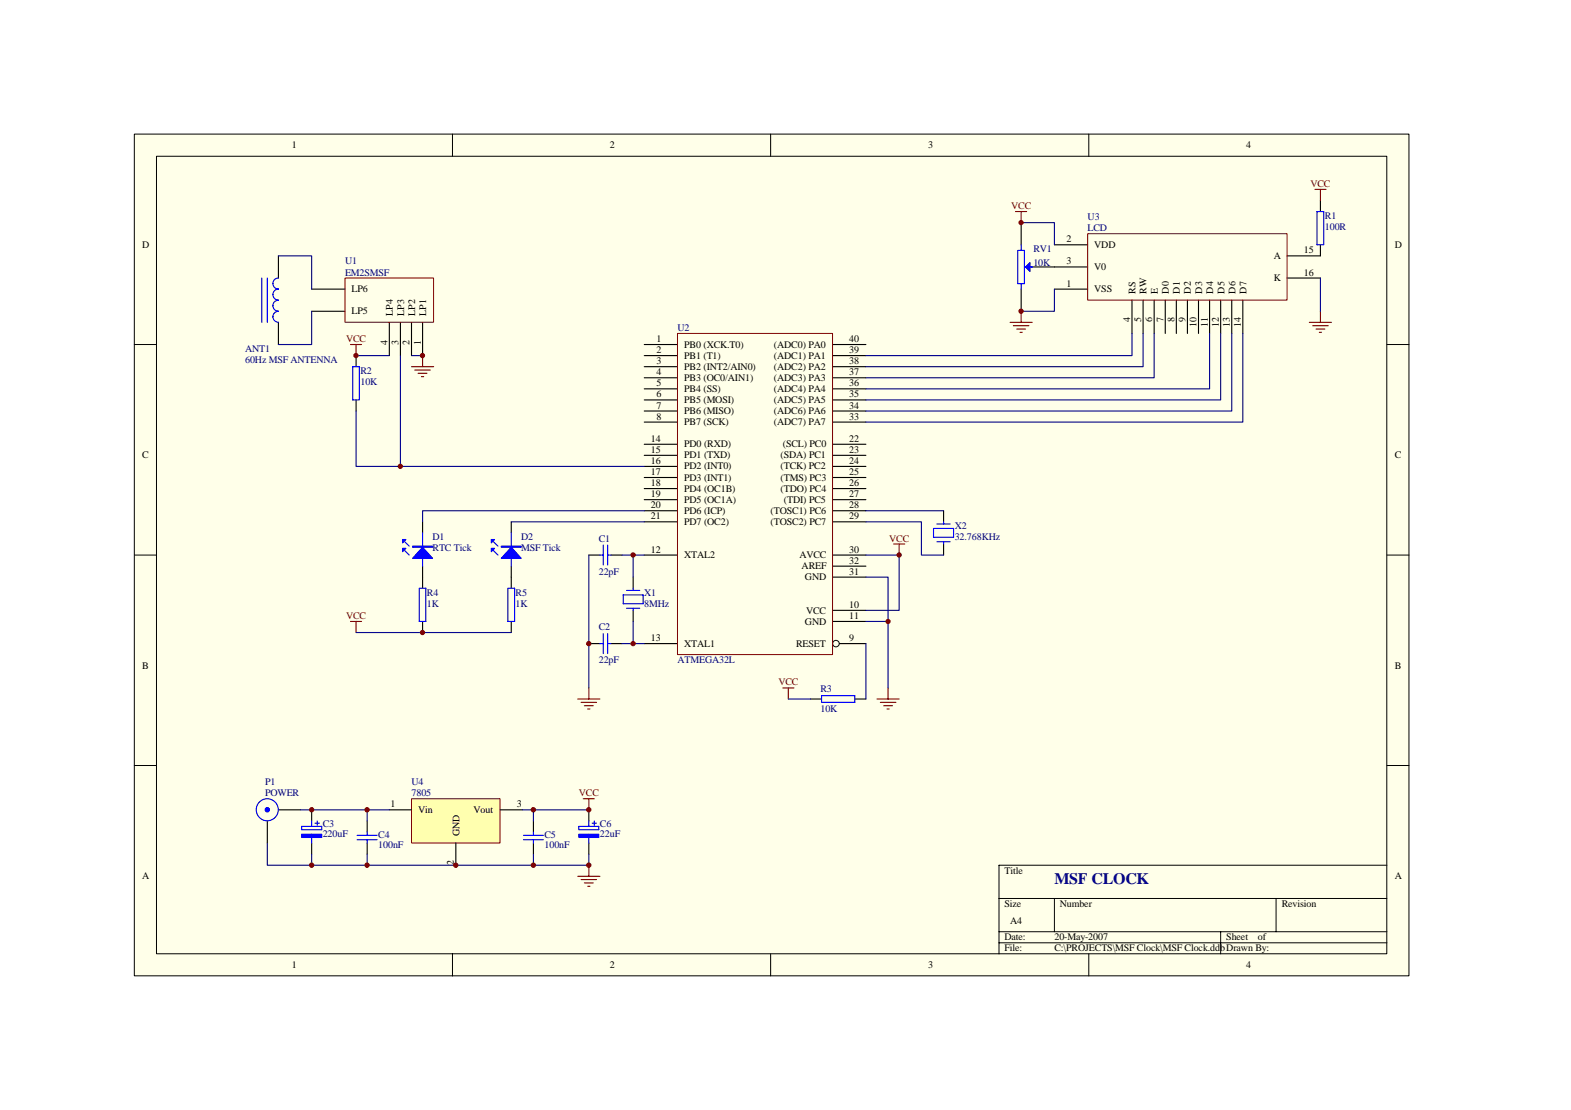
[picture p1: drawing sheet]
<svg xmlns="http://www.w3.org/2000/svg" width="297mm" height="210mm" viewBox="0 0 297 210" stroke-linecap="round" stroke-linejoin="round" font-family="sans-serif">
<path d="M25.4 25.4h241v159.1h-241z" fill="#ffffe9"/>
<g fill="none" stroke="#000" stroke-width=".19">
<path d="M25.4 25.4h241v159.1h-241zM29.6 29.5h232.6v150.9h-232.6zM85.6 25.4v4.1M145.7 25.4v4.1M205.9 25.4v4.1M25.4 65.2h4.2M262.2 65.2h4.2M25.4 105h4.2M262.2 105h4.2M25.4 144.8h4.2M262.2 144.8h4.2M188.9 169.9h73.3"/>
<path d="M188.9 176.2h73.3M188.9 178.3h73.3M199.4 169.9v6.3M230.8 176.2v4.2M241.3 169.9v6.3M262.2 163.6h-73.3v16.8M85.6 180.4v4.2M145.7 180.4v4.2M205.9 180.4v4.2"/>
<circle cx="158.1" cy="121.7" r=".62"/>
</g>
<g fill="none" stroke="#000" stroke-width=".21">
<path d="M249.7 37.9v2.1M52.6 48.4v4.2M58.9 54.7h6.3M58.9 58.9h6.3M193.1 42.1v4.2M193.1 54.7v4.2M195.2 50.5h10.5M199.4 46.3h6.3M199.4 54.7h6.3M214 56.8v6.3M216.1 56.8v6.3M218.2 56.8v6.3"/>
<path d="M220.3 56.8v6.3M222.4 56.8v6.3M224.5 56.8v6.3M226.6 56.8v6.3M228.7 56.8v6.3M230.8 56.8v6.3M232.9 56.8v6.3M235 56.8v6.3M243.4 52.6h6.3M249.7 46.3v2.1h-6.3M52.6 61v4.2M67.3 67.2v2.1"/>
<path d="M67.3 75.6v2.1M73.6 61v6.2M75.7 61v6.2M77.8 61v6.2M79.9 61v6.2M121.8 65.2h6.3M121.8 67.2h6.3M121.8 69.3h6.3M121.8 71.4h6.3M121.8 73.5h6.3M121.8 75.6h6.3M121.8 77.7h6.3"/>
<path d="M121.8 79.8h6.3M157.4 65.2h6.3M157.4 67.2h6.3M157.4 69.3h6.3M157.4 71.4h6.3M157.4 73.5h6.3M157.4 75.6h6.3M157.4 77.7h6.3M157.4 79.8h6.3M121.8 84h6.3M121.8 86.1h6.3M121.8 88.2h6.3"/>
<path d="M121.8 90.3h6.3M121.8 92.4h6.3M121.8 94.5h6.3M121.8 96.6h6.3M121.8 98.7h6.3M157.4 84h6.3M157.4 86.1h6.3M157.4 88.2h6.3M157.4 90.3h6.3M157.4 92.4h6.3M157.4 94.5h6.3M157.4 96.6h6.3"/>
<path d="M157.4 98.7h6.3M178.4 96.6v2.1M111.3 105h2.1M115.5 105h2.1M119.7 109.1v2.1M119.7 115.4v2.1M121.8 105h6.3M157.4 105h6.3M157.4 107.1h6.3M157.4 109.1h6.3M157.4 115.4h6.3M157.4 117.5h6.3"/>
<path d="M178.4 102.9v2.1M111.3 121.7h2.1M115.5 121.7h2.1M121.8 121.7h6.3M153.2 132.2h2.1M158.7 121.7h5M161.6 132.2h2.1"/>
</g>
<path d="M65.2 52.6h16.8v8.3h-16.8zM205.7 44.2h37.6v12.5h-37.6zM128.1 63.1h29.3v60.7h-29.3z" fill="none" stroke="#800000" stroke-width=".19"/>
<g fill="none" stroke="#00f" stroke-width=".21">
<path d="M49.5 52.6v8.4M50.5 52.6v8.4M52.6 54.7a1.05 1.05 0 0 0-1 1 1.05 1.05 0 0 0 1 1.1 1.05 1.05 0 0 0-1 1 1.05 1.05 0 0 0 1 1.1 1.04 1.04 0 0 0-1 1 1.04 1.04 0 0 0 1 1M52.6 52.6a1.04 1.04 0 0 0-1 1 1.04 1.04 0 0 0 1 1.1M192.4 47.3h1.3v6.3h-1.3zM193.1 46.3v1M193.1 53.6v1.1M193.7 50.5h1.5M249 40h1.3v6.3h-1.3zM66.7 69.3h1.2v6.3h-1.2zM176.5 99.9h3.8v1.7h-3.8zM177.1 99.1h2.6"/>
<path d="M178.4 98.7v.4M113.4 105h.7M114.1 103.1v3.7M114.1 119.8v3.8M114.9 105h.6M114.9 103.1v3.7M114.9 119.8v3.8M117.8 112.5h3.8v1.7h-3.8zM118.5 111.7h2.5M118.5 115h2.5M119.7 111.2v.5M119.7 115v.4"/>
<path d="M177.1 102.4h2.6M178.4 102.4v.5M113.4 121.7h.7M114.9 121.7h.6M155.3 131.6h6.3v1.2h-6.3z"/>
</g>
<path d="M193.9 50.5l.9-.8v1.6z" fill="#00f" stroke="#00f" stroke-width=".21"/>
<g fill="none" stroke="#800000" stroke-width=".21">
<path d="M248.6 35.8h2.1M249.7 35.8v2.1M192 40h2.1M193.1 40v2.1M193.1 58.9v2.1M249.7 58.9v2.1M66.3 65.2h2.1M67.3 65.2v2M77.8 69.3h4.2M78.4 70h3M79.1 70.6h1.6M79.7 71.2h.4"/>
<path d="M79.9 67.2v2.1M191 61h4.2M191.6 61.6h2.9M192.2 62.2h1.7M192.9 62.8h.4M247.6 61h4.2M248.2 61.6h2.9M248.8 62.2h1.7M249.4 62.8h.5M169 102.9h2.1M170 102.9v2.1M109.2 132.2h4.2"/>
<path d="M109.9 132.8h2.9M110.5 133.5h1.7M111.1 134.1h.4M111.3 130.1v2.1M148 130.1h2.1M149.1 130.1v2.1M165.8 132.2h4.2M166.5 132.8h2.9M167.1 133.5h1.7M167.7 134.1h.4M167.9 130.1v2.1"/>
</g>
<g fill="none" stroke="#000080" stroke-width=".21">
<path d="M52.6 48.4h6.3v6.3M58.9 58.9v6.3h-6.3M193.1 42.1h6.3v4.2M199.4 54.7v4.2h-6.3M249.7 52.6v6.3M67.3 77.7v10.5h54.5M67.3 67.2h6.3M75.7 67.2v21M77.8 67.2h2.1M214 63.1v4.1h-50.3M216.1 63.1v6.2h-52.4M218.2 63.1v8.3h-54.5"/>
<path d="M228.7 63.1v10.4h-65M230.8 63.1v12.5h-67.1M232.9 63.1v14.6h-69.2M235 63.1v16.7h-71.3M163.7 98.7h10.5v6.3h4.2M163.7 96.6h14.7M111.3 105v25.1M117.6 105h4.2M119.7 105v4.1M119.7 117.5v4.2M163.7 105h6.3v10.4h-6.3M163.7 109.1h4.2v21"/>
<path d="M163.7 117.5h4.2M117.6 121.7h4.2M149.1 132.2h4.1M163.7 121.7v10.5"/>
</g>
<g fill="#800000" stroke="#800000" stroke-width=".19">
<circle cx="193.1" cy="42.1" r=".4"/>
<circle cx="193.1" cy="58.9" r=".41"/>
<circle cx="79.9" cy="67.2" r=".41"/>
<circle cx="67.3" cy="67.2" r=".41"/>
<circle cx="111.3" cy="121.7" r=".41"/>
<circle cx="119.7" cy="104.9" r=".41"/>
<circle cx="119.7" cy="121.7" r=".41"/>
<circle cx="170" cy="104.9" r=".4"/>
<circle cx="167.9" cy="117.5" r=".4"/>
<circle cx="75.7" cy="88.2" r=".41"/>
</g>
<path d="M77.8 151.1h16.7v8.3h-16.7z" fill="#ffffaf"/>
<path d="M77.8 151h16.7v8.4h-16.7z" fill="none" stroke="#800000" stroke-width=".19"/>
<g fill="none" stroke="#000" stroke-width=".21">
<path d="M79.9 98.7v2.1M96.7 98.7v2.1M79.9 107.1v4.1M79.9 117.5v2.1M96.7 107.1v4.1M96.7 117.5v2.1M50.5 155.2v4.2M52.6 153.1h4.2M58.9 153.1v2.1M58.9 159.4v2.1M69.4 155.2v2.1M69.4 159.4v2.1"/>
<path d="M73.6 153.1h4.2M86.2 159.4v4.2M94.6 153.1h4.2M100.9 155.2v2.1M100.9 159.4v2.1M111.3 153.1v2.1M111.3 159.4v2.1"/>
</g>
<g fill="#00f" stroke="#00f" stroke-width=".21">
<path d="M79.9 103.5l1.9 2.1h-3.8z"/>
<path d="M76.1 102h.6l-.6 .7z"/>
<path d="M76.1 103.7h.6l-.6 .6z"/>
<path d="M96.7 103.5l1.8 2.1h-3.7z"/>
<path d="M92.9 102h.6l-.6 .7z"/>
<path d="M92.9 103.7h.6l-.6 .6z"/>
<path d="M109.4 157.8h3.8v.6h-3.8z" fill-rule="evenodd"/>
<path d="M57 157.8h3.8v.6h-3.8z" fill-rule="evenodd"/>
<path d="M78 103.3h3.8v.2h-3.8z" fill-rule="evenodd"/>
<path d="M94.8 103.3h3.7v.2h-3.7z" fill-rule="evenodd"/>
<circle cx="50.5" cy="153.1" r=".41"/>
</g>
<g fill="none" stroke="#00f" stroke-width=".21">
<path d="M76.5 102.4l.9 .9M76.5 104.1l.9 .9M79.3 111.2h1.2v6.3h-1.2zM79.9 100.8v6.3M93.3 102.4l.8 .9M93.3 104.1l.8 .9M96 111.2h1.3v6.3h-1.3zM96.7 100.8v6.3M57 156.3h3.8v.6h-3.8zM58.9 155.2v1.1M58.9 157.8v1.6M59.6 155.7h.8"/>
<path d="M60 155.2v.9M67.5 158.8h3.8M67.5 158h3.8M69.4 157.3v.7M69.4 158.8v.6M99 158.8h3.7M99 158h3.7M100.9 157.3v.7M100.9 158.8v.6M109.4 156.3h3.8v.6h-3.8zM111.3 155.2v1.1M111.3 157.8v1.6"/>
<path d="M112 155.7h.8M112.4 155.2v.9"/>
<circle cx="50.5" cy="153.1" r="2.09"/>
</g>
<path d="M96.7 98.7h25.1M121.8 96.6h-41.9v2.1M67.3 119.6h29.4M50.5 159.4v4.2h60.8v-2.1M56.8 153.1h16.8M69.4 153.1v2.1M98.8 153.1h12.5M100.9 153.1v2.1M58.9 161.5v2.1M69.4 161.5v2.1M100.9 161.5v2.1" fill="none" stroke="#000080" stroke-width=".21"/>
<path d="M66.3 117.5h2.1M67.3 117.5v2.1M110.3 151h2.1M111.3 151v2.1M109.2 165.7h4.2M109.9 166.3h2.9M110.5 167h1.7M111.1 167.6h.4M111.3 163.6v2.1" fill="none" stroke="#800000" stroke-width=".21"/>
<g fill="#800000" stroke="#800000" stroke-width=".19">
<circle cx="86.2" cy="163.6" r=".42"/>
<circle cx="111.3" cy="153.1" r=".42"/>
<circle cx="58.9" cy="153.1" r=".41"/>
<circle cx="111.3" cy="163.6" r=".42"/>
<circle cx="58.9" cy="163.6" r=".41"/>
<circle cx="100.8" cy="163.6" r=".42"/>
<circle cx="100.8" cy="153.1" r=".42"/>
<circle cx="69.4" cy="153.1" r=".41"/>
<circle cx="69.4" cy="163.6" r=".41"/>
<circle cx="79.9" cy="119.6" r=".4"/>
</g>
<text font-size="3" fill="#000080" x="199.4" y="167.2">MSF CLOCK</text>
<g font-size="1.9">
<text x="55.2" y="28">1</text>
<text x="115.3" y="28">2</text>
<text x="175.5" y="28">3</text>
<text x="235.6" y="28">4</text>
<text x="26.9" y="46.9">D</text>
<text x="201.7" y="45.8">2</text>
<text x="206.9" y="46.9">VDD</text>
<text x="246.5" y="47.9">15</text>
<text x="263.7" y="46.9">D</text>
<text x="201.7" y="50">3</text>
<text x="206.9" y="51.1">V0</text>
<text x="240.9" y="49">A</text>
<text x="240.9" y="53.2">K</text>
<text x="246.5" y="52.1">16</text>
<text x="66.5" y="55.3">LP6</text>
<text x="66.5" y="59.5">LP5</text>
<text x="74.3" y="59.7" transform="rotate(-90 74.3 59.7)">LP4</text>
<text x="76.4" y="59.7" transform="rotate(-90 76.4 59.7)">LP3</text>
<text x="78.5" y="59.7" transform="rotate(-90 78.5 59.7)">LP2</text>
<text x="80.6" y="59.7" transform="rotate(-90 80.6 59.7)">LP1</text>
<text x="201.7" y="54.2">1</text>
<text x="206.9" y="55.3">VSS</text>
<text x="214.7" y="55.5" transform="rotate(-90 214.7 55.5)">RS</text>
<text x="216.8" y="55.5" transform="rotate(-90 216.8 55.5)">RW</text>
<text x="218.9" y="55.5" transform="rotate(-90 218.9 55.5)">E</text>
<text x="221" y="55.5" transform="rotate(-90 221 55.5)">D0</text>
<text x="223.1" y="55.5" transform="rotate(-90 223.1 55.5)">D1</text>
<text x="225.2" y="55.5" transform="rotate(-90 225.2 55.5)">D2</text>
<text x="227.3" y="55.5" transform="rotate(-90 227.3 55.5)">D3</text>
<text x="229.4" y="55.5" transform="rotate(-90 229.4 55.5)">D4</text>
<text x="231.5" y="55.5" transform="rotate(-90 231.5 55.5)">D5</text>
<text x="233.6" y="55.5" transform="rotate(-90 233.6 55.5)">D6</text>
<text x="235.7" y="55.5" transform="rotate(-90 235.7 55.5)">D7</text>
<text x="73.3" y="65.2" transform="rotate(-90 73.3 65.2)">4</text>
<text x="75.3" y="65.2" transform="rotate(-90 75.3 65.2)">3</text>
<text x="77.4" y="65.2" transform="rotate(-90 77.4 65.2)">2</text>
<text x="79.5" y="65.2" transform="rotate(-90 79.5 65.2)">1</text>
<text x="124.1" y="64.7">1</text>
<text x="129.4" y="65.7">PB0 (XCK.T0)</text>
<text x="146.3" y="65.7">(ADC0) PA0</text>
<text x="160.6" y="64.7">40</text>
<text x="213.7" y="61" transform="rotate(-90 213.7 61)">4</text>
<text x="215.8" y="61" transform="rotate(-90 215.8 61)">5</text>
<text x="217.9" y="61" transform="rotate(-90 217.9 61)">6</text>
<text x="220" y="61" transform="rotate(-90 220 61)">7</text>
<text x="222.1" y="61" transform="rotate(-90 222.1 61)">8</text>
<text x="224.2" y="61" transform="rotate(-90 224.2 61)">9</text>
<text x="226.2" y="61.8" transform="rotate(-90 226.2 61.8)">10</text>
<text x="228.3" y="61.8" transform="rotate(-90 228.3 61.8)">11</text>
<text x="230.4" y="61.8" transform="rotate(-90 230.4 61.8)">12</text>
<text x="232.5" y="61.8" transform="rotate(-90 232.5 61.8)">13</text>
<text x="234.6" y="61.8" transform="rotate(-90 234.6 61.8)">14</text>
<text x="124.1" y="66.8">2</text>
<text x="124.1" y="68.9">3</text>
<text x="124.1" y="71">4</text>
<text x="129.4" y="67.8">PB1 (T1)</text>
<text x="129.4" y="69.9">PB2 (INT2/AIN0)</text>
<text x="146.3" y="67.8">(ADC1) PA1</text>
<text x="146.3" y="69.9">(ADC2) PA2</text>
<text x="160.6" y="66.8">39</text>
<text x="160.6" y="68.9">38</text>
<text x="160.6" y="71">37</text>
<text x="124.1" y="73.1">5</text>
<text x="124.1" y="75.2">6</text>
<text x="124.1" y="77.3">7</text>
<text x="129.4" y="72">PB3 (OC0/AIN1)</text>
<text x="129.4" y="74.1">PB4 (SS)</text>
<text x="129.4" y="76.2">PB5 (MOSI)</text>
<text x="146.3" y="72">(ADC3) PA3</text>
<text x="146.3" y="74.1">(ADC4) PA4</text>
<text x="146.3" y="76.2">(ADC5) PA5</text>
<text x="160.6" y="73.1">36</text>
<text x="160.6" y="75.2">35</text>
<text x="160.6" y="77.3">34</text>
<text x="123.1" y="83.5">14</text>
<text x="124.1" y="79.4">8</text>
<text x="129.4" y="78.3">PB6 (MISO)</text>
<text x="129.4" y="80.4">PB7 (SCK)</text>
<text x="146.3" y="78.3">(ADC6) PA6</text>
<text x="146.3" y="80.4">(ADC7) PA7</text>
<text x="160.6" y="79.4">33</text>
<text x="160.6" y="83.5">22</text>
<text x="26.9" y="86.7">C</text>
<text x="123.1" y="85.6">15</text>
<text x="123.1" y="87.7">16</text>
<text x="123.1" y="89.8">17</text>
<text x="129.4" y="84.6">PD0 (RXD)</text>
<text x="129.4" y="86.7">PD1 (TXD)</text>
<text x="129.4" y="88.8">PD2 (INT0)</text>
<text x="147.6" y="86.7">(SDA) PC1</text>
<text x="147.6" y="88.8">(TCK) PC2</text>
<text x="148" y="84.6">(SCL) PC0</text>
<text x="160.6" y="85.6">23</text>
<text x="160.6" y="87.7">24</text>
<text x="160.6" y="89.8">25</text>
<text x="263.7" y="86.7">C</text>
<text x="123.1" y="91.9">18</text>
<text x="123.1" y="94">19</text>
<text x="129.4" y="90.9">PD3 (INT1)</text>
<text x="129.4" y="93">PD4 (OC1B)</text>
<text x="129.4" y="95.1">PD5 (OC1A)</text>
<text x="147.6" y="90.9">(TMS) PC3</text>
<text x="147.6" y="93">(TDO) PC4</text>
<text x="148.2" y="95.1">(TDI) PC5</text>
<text x="160.6" y="91.9">26</text>
<text x="160.6" y="94">27</text>
<text x="123.1" y="96.1">20</text>
<text x="123.1" y="98.2">21</text>
<text x="129.4" y="97.2">PD6 (ICP)</text>
<text x="129.4" y="99.3">PD7 (OC2)</text>
<text x="145.7" y="97.2">(TOSC1) PC6</text>
<text x="145.7" y="99.3">(TOSC2) PC7</text>
<text x="160.6" y="96.1">28</text>
<text x="160.6" y="98.2">29</text>
<text x="123.1" y="104.5">12</text>
<text x="129.4" y="105.5">XTAL2</text>
<text x="151.1" y="105.5">AVCC</text>
<text x="151.6" y="107.6">AREF</text>
<text x="160.6" y="104.5">30</text>
<text x="160.6" y="106.6">32</text>
<text x="152.2" y="109.7">GND</text>
<text x="160.6" y="108.7">31</text>
<text x="152.2" y="118.1">GND</text>
<text x="152.4" y="116">VCC</text>
<text x="160.6" y="115">10</text>
<text x="160.6" y="117.1">11</text>
<text x="123.1" y="121.2">13</text>
<text x="129.4" y="122.3">XTAL1</text>
<text x="150.5" y="122.3">RESET</text>
<text x="160.6" y="121.2">9</text>
<text x="26.9" y="126.5">B</text>
<text x="263.7" y="126.5">B</text>
<text x="73.8" y="152.7">1</text>
<text x="79.1" y="153.7">Vin</text>
<text x="89.5" y="153.7">Vout</text>
<text x="97.7" y="152.7">3</text>
<text x="86.9" y="158.2" transform="rotate(-90 86.9 158.2)">GND</text>
<text x="26.9" y="166.3">A</text>
<text x="85.8" y="163.6" transform="rotate(-90 85.8 163.6)">2</text>
<text x="189.9" y="165.2">Title</text>
<text x="263.7" y="166.3">A</text>
<text x="189.9" y="171.5">Size</text>
<text x="200.4" y="171.5">Number</text>
<text x="242.3" y="171.5">Revision</text>
<text x="189.9" y="177.8">Date:</text>
<text x="189.9" y="179.9">File:</text>
<text x="191" y="174.7">A4</text>
<text x="199.4" y="179.9">C:\PROJECTS\MSF Clock\MSF Clock.ddbDrawn By:</text>
<text x="199.4" y="177.8">20-May-2007</text>
<text x="231.9" y="177.8">Sheet</text>
<text x="237.8" y="177.8">of</text>
<text x="55.2" y="183">1</text>
<text x="115.3" y="183">2</text>
<text x="175.5" y="183">3</text>
<text x="235.6" y="183">4</text>
</g>
<g font-size="1.9" fill="#800000">
<text x="247.8" y="35.3">VCC</text>
<text x="191.2" y="39.5">VCC</text>
<text x="65.4" y="64.7">VCC</text>
<text x="168.1" y="102.4">VCC</text>
<text x="65.4" y="117.1">VCC</text>
<text x="147.2" y="129.6">VCC</text>
<text x="109.4" y="150.6">VCC</text>
</g>
<g font-size="1.9" fill="#000080">
<text x="205.7" y="41.6">U3</text>
<text x="250.5" y="41.4">R1</text>
<text x="195.4" y="47.7">RV1</text>
<text x="205.7" y="43.7">LCD</text>
<text x="250.5" y="43.5">100R</text>
<text x="65.2" y="50">U1</text>
<text x="65.2" y="52.1">EM2SMSF</text>
<text x="195.4" y="50.2">10K</text>
<text x="128.1" y="62.6">U2</text>
<text x="46.4" y="66.6">ANT1</text>
<text x="46.4" y="68.7">60Hz MSF ANTENNA</text>
<text x="68.2" y="70.8">R2</text>
<text x="68.2" y="72.9">10K</text>
<text x="180.5" y="100.1">X2</text>
<text x="81.8" y="102.2">D1</text>
<text x="81.8" y="104.3">RTC Tick</text>
<text x="98.5" y="102.2">D2</text>
<text x="98.5" y="104.3">MSF Tick</text>
<text x="113.2" y="102.4">C1</text>
<text x="180.5" y="102.2">32.768KHz</text>
<text x="80.7" y="112.7">R4</text>
<text x="97.5" y="112.7">R5</text>
<text x="113.2" y="108.7">22pF</text>
<text x="121.8" y="112.7">X1</text>
<text x="80.7" y="114.8">1K</text>
<text x="97.5" y="114.8">1K</text>
<text x="113.2" y="119.1">C2</text>
<text x="121.8" y="114.8">8MHz</text>
<text x="113.2" y="125.4">22pF</text>
<text x="128.1" y="125.4">ATMEGA32L</text>
<text x="155.1" y="130.9">R3</text>
<text x="155.1" y="134.7">10K</text>
<text x="50.1" y="148.5">P1</text>
<text x="77.8" y="148.5">U4</text>
<text x="50.1" y="150.6">POWER</text>
<text x="77.8" y="150.6">7805</text>
<text x="61" y="156.4">C3</text>
<text x="61" y="158.3">220uF</text>
<text x="71.5" y="158.5">C4</text>
<text x="71.5" y="160.4">100nF</text>
<text x="103" y="158.5">C5</text>
<text x="103" y="160.4">100nF</text>
<text x="113.4" y="156.4">C6</text>
<text x="113.4" y="158.3">22uF</text>
</g>
</svg>
